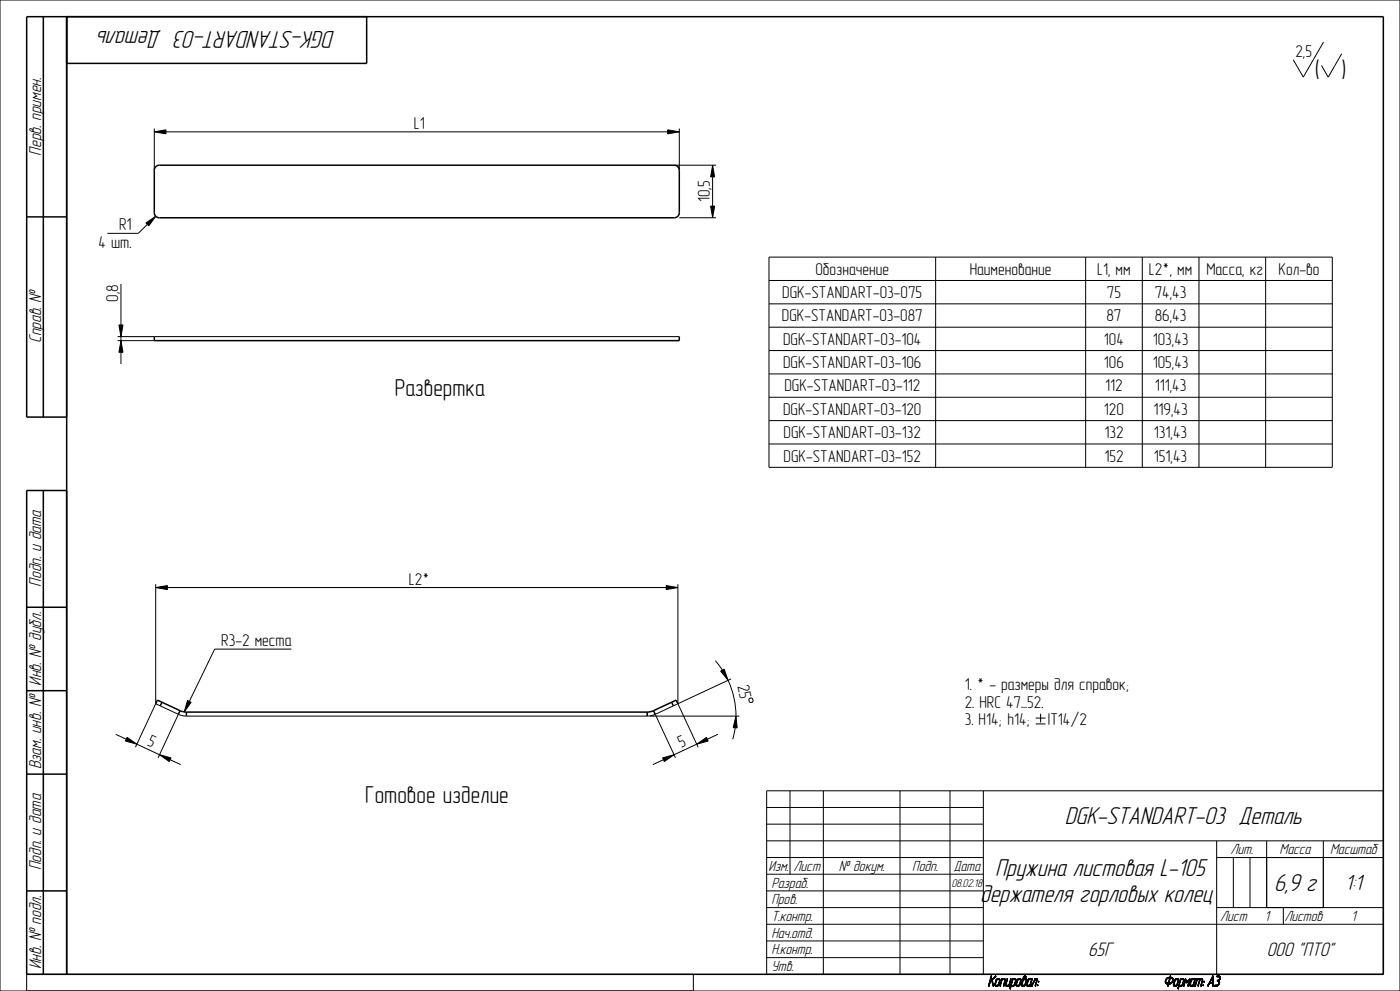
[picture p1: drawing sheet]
<svg xmlns="http://www.w3.org/2000/svg" width="420mm" height="297mm" viewBox="0 0 420 297" stroke-linecap="round" stroke-linejoin="round" font-family="sans-serif">
<g fill="#000">
<path d="M46.3 39.5l3.5-.6v1.2zM200.3 38.9l3.5 .6-3.5 .6zM213.8 49.5l.6 3.5h-1.2zM43.8 66.8l2.9-2-2.1 2.9zM213.2 61.8h1.2l-.6 3.5zM35.7 97.4h1.2l-.6 3.5zM36.3 102.1l.6 3.5h-1.2zM46.7 176.1l3.5-.6v1.2zM199.9 175.5l3.5 .6-3.5 .6zM56.3 210l1 .5-2 2.9zM216.2 201.1l1-.6 1.2 3.4zM220.8 214.6l.4 3.5h-1.2z"/>
<path d="M38.1 221l3 2-3.5-.9zM47.9 226.2l3.4 .9-.5 1.1zM198.8 227.1l3.4-.9-2.9 2zM209 223l2.9-2 .5 1.1zM349.5 294.1l.3-.1zM349.5 294.2l.3-.1zM349.5 294.4h.3zM349.6 294l.2-.2zM349.6 294.5h.3zM349.6 293.8l.3-.1zM349.6 294.6h.4zM349.7 293.6l.3-.1z"/>
<path d="M349.7 294.6h.4zM349.8 293.5l.2-.1zM349.5 294.1h.3zM349.5 294.2l.3 .1zM349.6 294h.2zM349.6 293.8h.2l-.2 .2zM349.9 293.3h.4zM349.7 293.6l.2 .1-.3 .1zM349.9 294.8h1.3zM349.8 293.5h.2l-.3 .1zM350 293.2h.5zM349.8 293.5l.3-.2z"/>
<path d="M349.9 293.3h.2l-.3 .2zM349.8 294.7h.5zM350.2 293.1h1.6zM350.1 294.9l.9-.1zM349.8 294.7h.7zM350.6 294.9l-.1 .5h-.2zM350.3 295.5l.2-.1zM350.3 295.5h.2zM350.4 293h1.3zM349.9 293.3l.5-.1zM350.2 294.9l.8-.1zM351.1 293.2l-.4 1.5h-.2z"/>
<path d="M349.8 294.7h.9zM350.5 292.9h1zM350.3 295.4h.2zM350.5 293.2l1.3-.1zM350.4 294.9l.6-.1zM350.4 294.9h.2l-.3 .5zM349.8 294.7h1.1zM350.6 293.2l1.2-.1zM350.6 294.9l.4-.1zM350.8 294.9l.2-.1zM351.2 292.6l-.3 .3zM350.5 292.9h.6z"/>
<path d="M350.5 292.9h.4zM350.9 294.7l.6-.1zM351 292.6h.2zM351 292.5h.2zM350.8 293.2l1-.1zM350.8 293.2h.3l-.6 1.5zM350.5 292.9h.8zM350.1 294.9l1-.1zM349.9 294.8h1.2zM351.2 294.6l.5-.1zM351 292.6h.2l-.3 .3zM351.1 293.2l.7-.1z"/>
<path d="M349.8 294.7h1.6zM349.9 294.8l1.5-.1zM351.3 293.2l.5-.1zM351.4 293.2h.5zM351.5 294.4l.3-.1-.4 .2zM351.4 294.5l.4-.2zM350.4 293l1.1-.1zM351 294.6h.5zM351.6 294.3l.3-.1zM351.5 293.2h.4zM351.6 293.3h.4zM350.2 293.1l1.5-.1z"/>
<path d="M351.7 294.1l.2-.1zM351.3 294.5h.4zM351.7 293.3l.3 .1zM351.7 294l.3-.2zM351.8 293.4l.2 .1zM351.8 293.8l.2-.1zM350 293.2l1.8-.1zM351.8 293.6l.2-.1zM351.8 293.7l.2-.1zM351.6 294.3h.2zM351.7 294.1l.2 .1zM351.7 294h.2z"/>
<path d="M351.8 293.8h.2l-.3 .2zM352.6 293.8l-.4 1.3h-.2zM352 295.2h.3zM352 295.3h.4zM351.8 293.6h.2zM351.8 293.7h.2zM352 295.4l1.2-.1zM352.1 295.5l1-.1zM352.2 295.5h.8zM352 295.2l.2-.1zM352 295.1h.2zM352 295.3h.3z"/>
<path d="M352.3 293.8l.3-.1zM352.3 295.5h.6zM352.3 293.7h.4zM352.4 293.6h.3zM352 295.4l.8-.1zM352.5 293.5l1-.1zM352.5 293.5h1.1zM352.3 293.8h.3l-.6 1.3zM352.3 293.7h.3zM352.4 293.6l.3 .1zM352.7 293.4h.8zM352.8 295.5h.1z"/>
<path d="M352.5 293.6l1.1-.1zM352.4 293.6h.4zM352.8 295.3l.4-.1zM352.7 293.4h.6zM352.7 293.4h.2zM352.2 295.5h.7zM353 295.2h.3zM352.1 295.5h.9zM353.1 295.2l.2-.1zM353.6 293.8l-.3 1.3h-.2zM352 295.4h1.1zM352.8 293.6l.8-.1z"/>
<path d="M353.2 293.6h.4zM352.9 295.3l.3-.1zM352.7 293.4h.7zM353.1 295.1h.2zM353.7 295.5l-.2 .8h-.1zM353.4 296.3h.1zM353.3 293.6h.3zM353.4 293.7l.2-.1zM353.4 293.7h.2zM353.4 293.8l.2-.1zM352.6 293.4h.9zM353.4 293.8h.2l-.5 1.3z"/>
<path d="M353.8 295.3h.6l-.7 .2zM353.8 295.3l-.4 1zM354 293.5h1.2zM354.1 293.4h1zM354.1 293.4h.8zM354.2 293.6l-.8 2.7zM354 293.5l.2 .1-.8 2.7zM353.7 295.5h.9zM354.4 295.5h.2zM353.7 295.5l.8-.2zM354.5 295.3l.4-.1zM353.7 295.5l1.1-.2z"/>
<path d="M354.6 295.2h.3zM354.7 295.2l.2-.1zM355.3 293.8l-.4 1.3h-.2zM353.7 295.5l1-.1zM354.2 293.6l1-.1zM354.9 293.6h.4zM354.7 295.2h.2zM354.1 293.4h.9zM354.7 295.1h.2zM355 293.6h.3zM355 293.7l.3-.1zM355 293.7h.3z"/>
<path d="M355 293.8l.3-.1zM355.7 293.8l-.4 1.6h-.2zM355.1 295.4h.2zM355.1 295.5h.2zM355 293.8h.3l-.6 1.3zM355.1 295.4l.2 .1zM355.6 293.4h.1zM355.5 293.5l.2-.1v.4zM355.7 293.4l.4 .8-.4-.4zM355.5 293.5l.2 .3-.6 1.6zM356.1 294.2l.6-.4-.8 .7zM355.9 294.5l.8-.7z"/>
<path d="M355.7 293.8l.4 .4-.2 .3zM355.9 294.5h.2zM357.1 293.5l-.8 1.9 .4-1.6zM357.1 293.5l-.5 1.9h-.3zM356.3 295.5l.3-.1zM356.4 295.5h.1zM356.3 295.5h.2zM356.3 295.4h.3zM356.9 293.4h.1zM357.5 293.8l-.4 1.3h-.2zM356.9 295.2h.3zM356.9 295.3h.4z"/>
<path d="M356.1 294.2l1-.8zM356.9 293.4h.1l-.9 .8zM356.1 294.2l1-.7zM357 295.5l.9-.1zM357.1 295.5l.8-.1zM356.9 295.2l.2-.1zM356.9 295.1h.2zM356.9 295.3h.3zM357.2 293.8l.3-.1zM357.2 295.5h.7zM357.2 293.7h.4zM357.3 293.6h.3z"/>
<path d="M356.9 295.4l.8-.1zM357.4 293.6l1.2-.1zM357.2 293.8h.3l-.6 1.3zM357.2 293.7h.3zM357.5 293.4h1.1zM357.3 293.6l.3 .1zM357.6 293.4h1zM357.7 295.5h.2zM357.3 293.6h.4zM357.4 293.6h.3zM357.7 295.3h.6zM356.9 295.4l1.4-.1z"/>
<path d="M357.6 293.4h.9zM357.6 293.4h.2zM357.8 295.3l.4-.1zM357.8 295.3h.4zM357.1 295.5h.8zM358 295.2h.2zM358.3 293.6l.3-.1-.6 1.6zM358.6 293.5l-.4 1.6h-.2zM356.9 295.4h1.4zM358 295.4h.3zM357 295.5l1-.1zM356.9 295.4h1.1z"/>
<path d="M358.1 295.4h.2zM358.1 295.5l.2-.1zM358.1 295.5h.2zM358 295.2l.2-.1zM358 295.1h.2zM357.9 295.2h.3zM357.7 295.3h.5zM357.7 293.6l.9-.1zM359.2 293.6l-.5 1.8h-.2zM358.5 295.4h.2zM358.5 295.5h.2zM357.4 293.5l1.2-.1z"/>
<path d="M358.5 295.4l.2 .1zM359 293.5h1.8zM359 293.4h1.7zM359 293.4h1.5zM359 293.5l.2 .1-.7 1.8zM360 293.6l-.4 1.8h-.2zM359.4 295.5l.2-.1zM359.4 295.5h.2zM359.4 295.5h.1zM359.4 295.4h.2zM359.2 293.6l1.6-.1zM359.8 293.6l1-.1z"/>
<path d="M359.8 293.6h.2l-.6 1.8zM360.2 295.5l.2-.1zM360.8 293.8l-.4 1.6h-.2zM360.2 295.5h.2zM360.2 295.4h.2zM360 293.6l.8-.1zM360.5 293.6h.3zM359 293.4h1.6zM360.6 293.7h.3zM360.6 293.8l.3-.1zM360.6 293.8h.2l-.6 1.6zM360.8 295.3h.3z"/>
<path d="M360.9 295.2h.2zM360.9 295.3l.2-.1zM360.9 295.4l.1-.1zM360.9 295.4h.1zM360.8 295.3h.2zM360.9 295.3h.2zM361.1 294.2l.2-.1zM361.1 294.2h.2zM361.1 294.3l.2-.1zM361.2 294.1h.1zM361.1 294.3h.2zM362.9 294.7l-.6 .7z"/>
<path d="M362.3 295.5l.2-.1zM362.3 295.4h.2zM363 294.4h.8l-.9 .3zM363 294.4l-.7 1zM363.7 292.6h.3zM363.7 293l-1.4 2.4zM364 292.6l-.2 1.8-.1-1.4zM363.8 292.6l.2-.1zM362.9 294.7l.9-.3v.3zM363.8 295.4h.2zM363.8 295.5h.2zM363.8 292.6h.2z"/>
<path d="M364 292.6l-1.7 2.8zM363.7 292.6h.3l-1.7 2.8zM363.8 295.4l.2 .1zM363.8 294.7l.2 .7h-.2zM364.4 295.4l1.1-.1zM364.3 295.4l1.2-.1zM364.3 295.4h1.1zM364.3 295.5l1.1-.1zM364.4 295.3h.7zM364.4 295.5h.8zM365 295.5h.2zM364.4 295.3h.6z"/>
<path d="M365.1 292.6h.9zM365.1 292.7h.9zM365.1 292.6h.7zM365.1 295.3l.5-.1zM365.1 293.9l.7 .1zM365.2 293.8l.6-.1zM365.2 293.9l.6-.2zM365.2 293.9h.6zM365.1 292.6l.5-.1zM365.2 294h.6zM364.3 295.5h.9zM365.2 293.8h.2z"/>
<path d="M365.3 295.2l.4-.1zM365.4 293.8l.4-.1zM365.4 294h.4zM365.4 295.1l.3-.1zM364.4 295.3h1.1zM365.5 293.7h.4zM365.5 295l.3-.1zM365.5 294.1l.3-.1zM365.6 294.1h.3zM365.9 294.4l-.1 .5h-.2zM365.2 295.3l.4-.1zM365.1 292.6l.7-.1z"/>
<path d="M365.6 294.1l.3 .1zM365.6 292.7h.4zM365.7 294.2l.2 .1zM365.7 294.4h.2zM365.2 293.9h.5zM365.7 294.3h.2zM365.7 294.4l.2-.1zM365.4 295.2l.3-.1zM365.7 293.6h.3zM365.7 292.7h.3zM365.7 292.8h.4zM365.5 295h.2z"/>
<path d="M365.8 293.5h.2zM365.8 292.8h.3zM365.6 294.9h.2zM365.8 293.4h.3zM365.8 293.4l.3-.2zM365.5 293.8l.3-.1zM365.8 292.9l.3-.1zM365.9 292.9h.2zM365.9 293h.2zM365.9 293.1l.2-.1zM365.9 293.2l.2-.1zM365.7 294.4h.2l-.3 .5z"/>
<path d="M365.6 293.7h.3zM365.8 293.5l.2 .1zM365.8 293.5l.2-.1zM365.8 293.4h.2zM365.9 293.2h.2l-.3 .2zM365.9 293l.2-.1zM365.9 293.1h.2z"/>
</g>
<g fill="none" stroke="#000" stroke-width=".3">
<path d="M0 0h420v297h-420zM397 12.6l-6 10.5-3-5.2M402.5 16.1l-4 7-2.1-3.5M46.3 39.5l3.5-.6v1.2zM46.3 38.5v12.5M49.8 39.5h150.5M200.3 38.9l3.5 .6-3.5 .6zM203.8 38.5v12.5M202.3 49.5h12.5M213.8 49.5l.6 3.5h-1.2zM213.8 53v8.8M43.8 66.8l2.9-2-2.1 2.9z"/>
<path d="M44.2 67.3l-2.7 2.6h-9.3M203.8 65.3h11M213.2 61.8h1.2l-.6 3.5zM230.7 77.1h169v63h-169zM280.7 77.1v63M325.7 77.1v63M342.7 77.1v63M359.7 77.1v63M379.7 77.1v63M35.7 97.4h1.2l-.6 3.5zM36.3 85.1v12.3M230.7 84.1h169"/>
<path d="M230.7 91.1h169M230.7 98.1h169M35.3 100.9h168.5M35.3 102.1h11M36.3 102.1l.6 3.5h-1.2zM36.3 100.9v1.2M36.3 105.6v3.5M230.7 105.1h169M230.7 112.1h169M230.7 119.1h169M230.7 126.1h169M230.7 133.1h169"/>
<path d="M46.7 176.1l3.5-.6v1.2zM46.7 175.1v35.8M50.2 176.1h149.7M199.9 175.5l3.5 .6-3.5 .6zM203.4 175.1v35.8l6 13M87.4 194.5h-23l-7.6 15.7M214.6 198l2.1 2.8M46.7 210.9l6.8 3.2M46.7 210.9l-6.1 13M53.5 214.1l2.4 .5h138.3l2.4-.5M53.5 214.1l-6.1 13M56.3 210l1 .5-2 2.9z"/>
<path d="M194.9 214.6h26.9M196.6 214.1l6 13M216.2 201.1l1-.6 1.2 3.4zM218.4 203.9a25.4 25.4 0 0 1 2.4 10.7M219.3 203.5l-22.7 10.6M220.6 218.1l-.8 3.4M220.8 214.6l.4 3.5h-1.2zM224.9 209.3l.5-.1 .4 .2 .1 .7-.2 .3-.6 .2-.3-.2-.2-.8zM310.7 215.2h2.9M310.7 217h2.9M312.2 213.9v2.6M34.7 220.1l3.2 1.4"/>
<path d="M38.1 221l3 2-3.5-.9zM41.1 223l6.8 3.2M47.9 226.2l3.4 .9-.5 1.1zM51 227.7l3.2 1.5M198.8 227.1l3.4-.9-2.9 2zM199 227.7l-3.1 1.5M209 223l2.9-2 .5 1.1zM209 223l-6.8 3.2M215.4 220.1l-3.2 1.4M230 237h185v55h-185zM237 237v25M247 237v55"/>
<path d="M270 237v55M285 237v55M295 237v55M230 242h65M230 247h65M230 252h185M230 257h65M365 257h50M365 252v40M370 257v15M375 257v15M380 252v20"/>
<path d="M397 252v20M230 262h65M230 267h65M230 272h65M230 277h185M365 272h50M385 272v5M8 297v-5h200v5M230 282h65M230 287h65M349.5 294.1l.3-.1zM349.5 294.1h.3z"/>
<path d="M349.5 294.2l.3-.1zM349.5 294.2l.3 .1zM349.5 294.4h.3zM349.6 294l.2-.2zM349.6 294h.2zM349.6 294.5h.3zM349.6 293.8l.3-.1zM349.6 293.8h.2l-.2 .2zM349.6 294.6h.4zM349.7 293.6l.3-.1zM349.7 293.6l.2 .1-.3 .1zM349.7 294.6h.4z"/>
<path d="M349.8 293.5l.3-.2zM349.8 293.5l.2-.1zM349.8 293.5h.2l-.3 .1zM349.8 294.7h1.1zM349.8 294.7h.9zM349.8 294.7h.7zM349.8 294.7h.5zM349.8 294.7h1.6zM349.9 293.3l.5-.1zM349.9 293.3h.4zM349.9 293.3h.2l-.3 .2zM349.9 294.8l1.5-.1z"/>
<path d="M349.9 294.8h1.3zM349.9 294.8h1.2zM350 293.2l1.8-.1zM350 293.2h.5zM350.1 294.9l1-.1zM350.1 294.9l.9-.1zM350.2 293.1l1.5-.1zM350.2 293.1h1.6zM350.2 294.9l.8-.1zM350.3 295.4h.2zM350.3 295.5l.2-.1zM350.3 295.5h.2z"/>
<path d="M350.5 295.5h.1M350.4 293l1.1-.1zM350.4 293h1.3zM350.4 295.5h.1M350.4 294.9l.6-.1zM350.4 294.9h.2l-.3 .5zM350.5 292.9h.8zM350.5 292.9h.6zM350.5 292.9h.4zM350.5 292.9h1zM350.5 293.2l1.3-.1zM350.6 293.2l1.2-.1z"/>
<path d="M350.6 294.9l.4-.1zM350.6 294.9l-.1 .5h-.2zM350.8 293.2l1-.1zM350.8 293.2h.3l-.6 1.5zM350.8 294.9l.2-.1zM350.9 294.7l.6-.1zM351 292.6h.2zM351 292.6h.2l-.3 .3zM351.1 292.5h.1M351 292.5h.2zM351 294.6h.5zM351.1 293.2l.7-.1z"/>
<path d="M351.1 293.2l-.4 1.5h-.2zM351.2 294.6l.5-.1zM351.2 292.6l-.3 .3zM351.3 294.5h.4zM351.3 293.2l.5-.1zM351.4 293.2h.5zM351.4 294.5l.4-.2zM351.5 294.4l.3-.1-.4 .2zM351.5 293.2h.4zM351.6 294.3l.3-.1zM351.6 294.3h.2zM351.6 293.3h.4z"/>
<path d="M351.7 294.1l.2-.1zM351.7 294.1l.2 .1zM351.7 293.3l.3 .1zM351.7 294l.3-.2zM351.7 294h.2zM351.8 293.4l.2 .1zM351.8 293.8l.2-.1zM351.8 293.8h.2l-.3 .2zM351.8 293.6l.2-.1zM351.8 293.6h.2zM351.8 293.7l.2-.1zM351.8 293.7h.2z"/>
<path d="M352 295.2l.2-.1zM352 295.1h.2zM352 295.2h.3zM352 295.3h.3zM352 295.3h.4zM352 295.4l1.2-.1zM352 295.4l.8-.1zM352 295.4h1.1zM352.1 295.5l1-.1zM352.1 295.5h.9zM352.2 295.5h.8zM352.2 295.5h.7z"/>
<path d="M352.3 295.5h.6zM352.3 293.8l.3-.1zM352.3 293.8h.3l-.6 1.3zM352.3 293.7h.4zM352.3 293.7h.3zM352.4 293.6h.4zM352.4 293.6h.3zM352.4 293.6l.3 .1zM352.5 293.6l1.1-.1zM352.5 293.5l1-.1zM352.5 293.5h1.1zM352.6 293.8l-.4 1.3h-.2z"/>
<path d="M352.6 293.4h.9zM352.7 293.4h.7zM352.7 293.4h.6zM352.7 293.4h.2zM352.7 293.4h.8zM352.8 295.5h.1zM352.8 293.6l.8-.1zM352.8 295.3l.4-.1zM352.9 295.3l.3-.1zM353 295.2h.3zM353.1 295.2l.2-.1zM353.1 295.1h.2z"/>
<path d="M353.2 293.6h.4zM353.3 293.6h.3zM353.4 296.3h.1zM353.4 293.7l.2-.1zM353.4 293.7h.2zM353.5 296.3h.1M353.4 293.8l.2-.1zM353.4 293.8h.2l-.5 1.3zM353.6 293.8l-.3 1.3h-.2zM353.7 295.5h.9zM353.7 295.5l1-.1zM353.7 295.5l1.1-.2z"/>
<path d="M353.7 295.5l.8-.2zM353.7 295.5l-.2 .8h-.1zM353.8 295.3h.6l-.7 .2zM353.8 295.3l-.4 1zM354 293.5h1.2zM354 293.5l.2 .1-.8 2.7zM354.1 293.4h1zM354.1 293.4h.9zM354.1 293.4h.8zM354.2 293.4h.1M354.2 293.6l1-.1zM354.2 293.6l-.8 2.7z"/>
<path d="M354.4 295.5h.2zM354.5 295.3l.4-.1zM354.6 295.2h.3zM354.7 295.2l.2-.1zM354.7 295.2h.2zM354.7 295.1h.2zM354.9 293.6h.4zM355 293.6h.3zM355 293.7l.3-.1zM355 293.7h.3zM355 293.8l.3-.1zM355 293.8h.3l-.6 1.3z"/>
<path d="M355.1 295.4h.2zM355.1 295.4l.2 .1zM355.1 295.5h.2zM355.2 295.5h.1M355.1 295.5h.1M355.3 293.8l-.4 1.3h-.2zM355.5 293.5l.2-.1v.4zM355.5 293.5l.2 .3-.6 1.6zM355.6 293.4h.1zM355.7 293.4h.1M355.6 293.4h.1M355.7 293.8l.4 .4-.2 .3z"/>
<path d="M355.7 293.8l-.4 1.6h-.2zM355.7 293.4l.4 .8-.4-.4zM355.9 294.5l.8-.7zM355.9 294.5h.2zM356 294.5h.1M356.1 294.5h.1M356.1 294.2l1-.7zM356.1 294.2l1-.8zM356.1 294.2l.6-.4-.8 .7zM356.3 295.4h.3zM356.3 295.5l.3-.1zM356.3 295.5h.2z"/>
<path d="M356.4 295.5h.1zM356.4 295.5h.1M356.9 293.4h.1zM357 293.4h.1M356.9 293.4h.1l-.9 .8zM356.9 295.2l.2-.1zM356.9 295.1h.2zM356.9 295.2h.3zM356.9 295.3h.3zM356.9 295.3h.4zM356.9 293.4h.1M356.9 295.4l1.4-.1z"/>
<path d="M356.9 295.4l.8-.1zM356.9 295.4h1.4zM356.9 295.4h1.1zM357 295.5l1-.1zM357 295.5l.9-.1zM357.1 293.5l-.8 1.9 .4-1.6zM357.1 293.5l-.5 1.9h-.3zM357.1 295.5l.8-.1zM357.1 295.5h.8zM357.2 295.5h.7zM357.2 293.8l.3-.1zM357.2 293.8h.3l-.6 1.3z"/>
<path d="M357.2 293.7h.4zM357.2 293.7h.3zM357.3 293.6h.4zM357.3 293.6h.3zM357.3 293.6l.3 .1zM357.4 293.6h.3zM357.4 293.6l1.2-.1zM357.4 293.5l1.2-.1zM357.5 293.8l-.4 1.3h-.2zM357.5 293.4h1.1zM357.6 293.4h1zM357.6 293.4h.9z"/>
<path d="M357.6 293.4h.2zM357.7 295.5h.2zM357.7 293.6l.9-.1zM357.7 295.3h.5zM357.7 295.3h.6zM357.8 295.3l.4-.1zM357.8 295.3h.4zM357.9 295.2h.3zM358 295.2l.2-.1zM358 295.2h.2zM358 295.1h.2zM358 295.4h.3z"/>
<path d="M358.1 295.4h.2zM358.1 295.5l.2-.1zM358.1 295.5h.2zM358.2 295.5h.1M358.3 293.6l.3-.1-.6 1.6zM358.5 295.4h.2zM358.5 295.4l.2 .1zM358.5 295.5h.2zM358.7 295.5h.1M358.6 295.5h.1M358.6 293.5l-.4 1.6h-.2zM359 293.5h1.8z"/>
<path d="M359 293.5l.2 .1-.7 1.8zM359 293.4h1.7zM359 293.4h1.6zM359 293.4h1.5zM359.1 293.4h.1M359.2 293.6l1.6-.1zM359.2 293.6l-.5 1.8h-.2zM359.4 295.4h.2zM359.4 295.5l.2-.1zM359.4 295.5h.2zM359.4 295.5h.1zM359.4 295.5h.1"/>
<path d="M359.8 293.6l1-.1zM359.8 293.6h.2l-.6 1.8zM360 293.6l.8-.1zM360 293.6l-.4 1.8h-.2zM360.2 295.5l.2-.1zM360.2 295.5h.2zM360.2 295.4h.2zM360.3 295.5h.1M360.5 293.6h.3zM360.6 293.7h.3zM360.6 293.8l.3-.1zM360.6 293.8h.2l-.6 1.6z"/>
<path d="M360.8 293.8l-.4 1.6h-.2zM360.8 295.3h.3zM360.8 295.3h.2zM360.9 295.2h.2zM360.9 295.3l.2-.1zM360.9 295.3h.2zM360.9 295.4l.1-.1zM360.9 295.4h.1zM360.9 295.4h.1M361 295.2h.1M360.9 295.2h.1M361.1 294.2h.2z"/>
<path d="M361.1 294.3l.2-.1zM361.1 294.3h.2zM361.1 294.2l.2-.1zM361.3 294.1h.1M361.2 294.1h.1zM361.2 294.3h.1M362.3 295.4h.1M362.3 295.4h.2zM362.3 295.5l.2-.1zM362.5 295.5h.1M362.4 295.5h.1M362.9 294.7l.9-.3v.3z"/>
<path d="M362.9 294.7l-.6 .7zM363 294.4h.8l-.9 .3zM363 294.4l-.7 1zM363.7 292.6h.3zM363.7 293l-1.4 2.4zM363.7 292.6h.3l-1.7 2.8zM363.8 292.6l.2-.1zM363.8 292.6h.2zM363.8 295.4h.2zM363.8 294.7l.2 .7h-.2zM363.8 295.4l.2 .1zM363.9 292.5h.1"/>
<path d="M363.8 292.5h.1M364 292.5h.1M363.8 295.5h.2zM363.9 295.5h.1M363.9 292.6v2.8M364 292.6l-1.7 2.8zM364 292.6l-.2 1.8-.1-1.4zM364 292.6l-.2 2.1zM364 292.6v2.8l-.2-.7zM364.3 295.4l1.2-.1zM364.3 295.4h1.1zM364.3 295.5l1.1-.1z"/>
<path d="M364.3 295.5h.9zM364.4 295.4l1.1-.1zM364.4 295.3h.7zM364.4 295.3h1.1zM364.4 295.5h.8zM364.4 295.3h.6zM365 295.5h.2zM365.1 292.6h.9zM365.1 292.7h.9zM365.1 292.6l.7-.1zM365.1 292.6l.5-.1zM365.2 292.5h.1"/>
<path d="M365.1 292.6h.7zM365.1 295.3l.5-.1zM365.1 293.9l.7 .1zM365.2 293.9l.6-.2zM365.2 293.9h.5zM365.2 293.9h.6zM365.2 294h.6zM365.2 293.8h.2zM365.3 293.8h.1M365.2 293.8l.6-.1zM365.2 295.3l.4-.1zM365.3 295.2l.4-.1z"/>
<path d="M365.4 294h.4zM365.4 295.2l.3-.1zM365.4 293.8l.4-.1zM365.4 295.1l.3-.1zM365.5 293.8l.3-.1zM365.5 294.1l.3-.1zM365.5 293.7h.4zM365.5 295l.3-.1zM365.5 295h.2zM365.6 292.7h.4zM365.6 294.1h.3zM365.6 294.9h.2z"/>
<path d="M365.6 294.1l.3 .1zM365.6 293.7h.3zM365.7 292.7h.3zM365.7 294.2l.2 .1zM365.7 294.4h.2zM365.7 294.4h.2l-.3 .5zM365.7 294.3h.2zM365.7 294.4l.2-.1zM365.7 293.6h.3zM365.7 292.8h.4zM365.8 293.5h.2zM365.8 293.5l.2-.1z"/>
<path d="M365.8 293.5l.2 .1zM365.8 292.8h.3zM365.8 293.4h.3zM365.8 293.4h.2zM365.8 292.9l.3-.1zM365.8 293.4l.3-.2zM365.9 292.9h.2zM365.9 293l.2-.1zM365.9 293h.2zM365.9 293.1l.2-.1zM365.9 293.1h.2zM365.9 293.2l.2-.1z"/>
<path d="M365.9 293.2h.2l-.3 .2zM365.9 294.4l-.1 .5h-.2z"/>
</g>
<g fill="none" stroke="#000" stroke-width=".45">
<path d="M13 5v120M20 5v287M110 5v14h-90M46.9 49.8l.9-.3h154.5a1.5 1.5 0 0 1 1.5 1.5v12.8a1.5 1.5 0 0 1-1.5 1.5h-154.5a1.5 1.5 0 0 1-1.5-1.5v-12.8zM8 65h12M46.3 100.9v1.2h157.5v-1.2M20 125h-12v-120h407v287h-407v-145h12M13 147v145M8 182h12M8 207h12M46.7 210.9l.5-1.1 6.8 3.2M48.6 210.5l-.5 1"/>
<path d="M54 213l1.9 .4M54 213l-.5 1.1M55.9 213.4v1.2M55.9 213.4h138.3M194.2 213.4v1.2M196.1 213l-1.9 .4M196.1 213l.5 1.1M201.5 210.5l.5 1M203.4 210.9l-.5-1.1-6.8 3.2M8 232h12M8 267h12"/>
</g>
<g font-size="7.6">
<text x="100.5" y="9.4" transform="rotate(-180 100.5 9.4)">DGK-STANDART-03 Деталь</text>
<text x="319.5" y="247.1">DGK-STANDART-03 Деталь</text>
<text x="298.5" y="262.6">Пружина листовая L-105</text>
<text x="382.3" y="267.1">6,9 г</text>
<text x="294.1" y="270.3">держателя горловых колец</text>
</g>
<g font-size="7.5">
<text x="394.4" y="23.3">(</text>
<text x="402.5" y="23.3">)</text>
</g>
<g font-size="7.3">
<text x="118.4" y="118.7">Развертка</text>
<text x="109.6" y="240.7">Готовое изделие</text>
</g>
<text font-size="6.8" x="403.6" y="266.8">1:1</text>
<g font-size="6.1">
<text x="326.4" y="286.6">65Г</text>
<text x="380" y="286.6">ООО &quot;ПТО&quot;</text>
</g>
<g font-size="5.3">
<text x="12.3" y="46.6" transform="rotate(-90 12.3 46.6)">Перв. примен.</text>
<text x="12.3" y="102.8" transform="rotate(-90 12.3 102.8)">Справ. №</text>
<text x="12.3" y="175.8" transform="rotate(-90 12.3 175.8)">Подп. и дата</text>
<text x="12.3" y="205.5" transform="rotate(-90 12.3 205.5)">Инв. № дубл.</text>
<text x="12.3" y="230.6" transform="rotate(-90 12.3 230.6)">Взам. инв. №</text>
<text x="12.3" y="260.8" transform="rotate(-90 12.3 260.8)">Подп. и дата</text>
<text x="12.3" y="290.5" transform="rotate(-90 12.3 290.5)">Инв. № подл.</text>
</g>
<g font-size="5.1">
<text x="388.6" y="17">2,5</text>
<text x="124.2" y="38.6">L1</text>
<text x="212.9" y="60.6" transform="rotate(-90 212.9 60.6)">10,5</text>
<text x="35.7" y="69.1">R1</text>
<text x="29.6" y="74.3">4 шт.</text>
<text x="244.6" y="82.3">Обозначение</text>
<text x="290.9" y="82.3">Наименование</text>
<text x="329.2" y="82.3">L1, мм</text>
<text x="344.7" y="82.3">L2*, мм</text>
<text x="361.9" y="82.3">Масса, кг</text>
<text x="383.6" y="82.3">Кол-во</text>
<text x="234.7" y="89.3">DGK-STANDART-03-075</text>
<text x="332.1" y="89.3">75</text>
<text x="346.4" y="89.3">74,43</text>
<text x="35.4" y="90.4" transform="rotate(-90 35.4 90.4)">0,8</text>
<text x="234.6" y="96.3">DGK-STANDART-03-087</text>
<text x="331.9" y="96.3">87</text>
<text x="346.4" y="96.3">86,43</text>
<text x="234.9" y="103.3">DGK-STANDART-03-104</text>
<text x="331.2" y="103.3">104</text>
<text x="345.8" y="103.3">103,43</text>
<text x="234.9" y="110.3">DGK-STANDART-03-106</text>
<text x="331.2" y="110.3">106</text>
<text x="345.8" y="110.3">105,43</text>
<text x="235.3" y="117.3">DGK-STANDART-03-112</text>
<text x="331.6" y="117.3">112</text>
<text x="346.4" y="117.3">111,43</text>
<text x="234.9" y="124.3">DGK-STANDART-03-120</text>
<text x="331.2" y="124.3">120</text>
<text x="346.1" y="124.3">119,43</text>
<text x="235.1" y="131.3">DGK-STANDART-03-132</text>
<text x="331.3" y="131.3">132</text>
<text x="346.2" y="131.3">131,43</text>
<text x="235.1" y="138.3">DGK-STANDART-03-152</text>
<text x="331.3" y="138.3">152</text>
<text x="346.2" y="138.3">151,43</text>
<text x="122.7" y="175.2">L2*</text>
<text x="66.4" y="193.7">R3-2 места</text>
<text x="221.2" y="205.6" transform="rotate(77 221.2 205.6)">25</text>
<text x="289.4" y="206.9">1. * - размеры для справок;</text>
<text x="289.4" y="212.1">2. HRC 47...52.</text>
<text x="289.4" y="217.4">3. H14; h14;</text>
<text x="314.4" y="217.4">IT14/2</text>
<text x="43.9" y="223.4" transform="rotate(25 43.9 223.4)">5</text>
<text x="204.3" y="224.2" transform="rotate(-25 204.3 224.2)">5</text>
</g>
<g font-size="4.5">
<text x="369.1" y="256.1">Лит.</text>
<text x="383.9" y="256.1">Масса</text>
<text x="399" y="256.1">Масштаб</text>
<text x="230.5" y="261.1">Изм.</text>
<text x="238" y="261.1">Лист</text>
<text x="251.7" y="261.1">№ докум.</text>
<text x="273.7" y="261.1">Подп.</text>
<text x="286" y="261.1">Дата</text>
<text x="231.4" y="266.1">Pазраб.</text>
<text x="231.4" y="271.1">Пров.</text>
<text x="231.4" y="281.1">Нач.отд.</text>
<text x="231.4" y="276.1">Т.контр.</text>
<text x="366" y="276.1">Лист</text>
<text x="379.4" y="276.1">1</text>
<text x="385.3" y="276.1">Листов</text>
<text x="405.4" y="276.1">1</text>
<text x="231.4" y="286.1">Н.контр.</text>
<text x="231.4" y="291.1">Утв.</text>
</g>
<text font-size="4.4" x="296.5" y="295.5">Копировал:</text>
<text font-size="3.5" x="285.4" y="265.7">08.02.18</text>
</svg>
